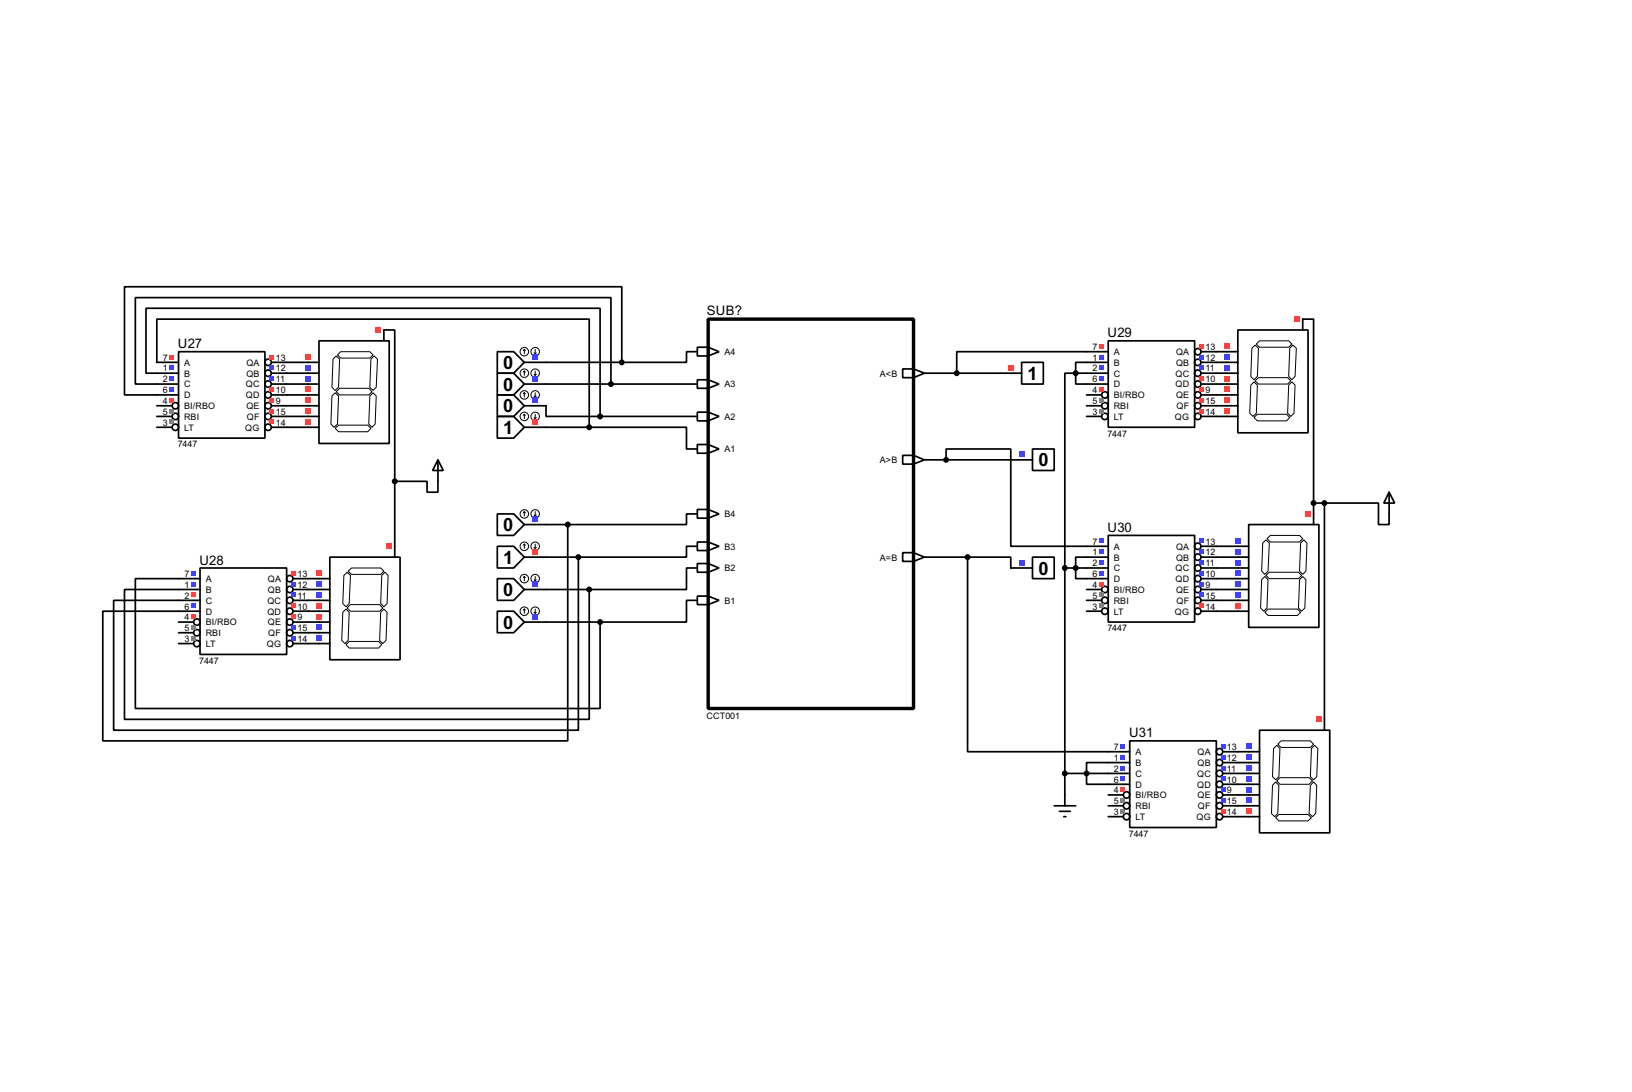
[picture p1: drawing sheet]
<svg xmlns="http://www.w3.org/2000/svg" width="383mm" height="256mm" viewBox="0 0 383 256" stroke-linecap="round" stroke-linejoin="round" font-family="sans-serif">
<g fill="none" stroke="#000" stroke-width=".4">
<path d="M90.2 77.5h2.6v35.6M306.1 75h2.6v43.2M36.9 85.1v-10.1h101.6v25.4M36.9 87.7h-2.6v-15.3h106.7v25.4M36.9 90.2h-5.1v-20.3h111.8v20.3M67.4 85.1h5M67.4 87.7h5M67.4 90.2h5M67.4 92.8h5M67.4 95.3h5M67.4 97.8h5M116.9 82.6h3.8l2.5 2.5-2.5 2.6h-3.8z"/>
<path d="M123.2 85.1h22.9M128.3 95.3v2.5h12.7M128.3 90.2h35.6M141 97.8h22.9M146.1 85.1v-17.7h-116.8v25.4h7.6M163.9 81.6h2.5l2.6 1-2.6 1h-2.5zM163.9 89.2h2.5l2.6 1-2.6 1h-2.5zM163.9 96.8h2.5l2.6 1-2.6 1.1h-2.5zM163.9 82.6h-2.6v2.5h-15.2M166.4 81.6v2M166.4 89.2v2M166.4 96.8v2.1"/>
<path d="M212.1 86.7h2.6l2.5 1-2.5 1h-2.6zM214.7 86.7v2M217.2 87.7h17.8M252.8 87.7v2.5h2.5M252.8 87.7h-2.6v45.7M252.8 87.7h2.5M255.3 82.6h-30.5v5.1M255.3 85.1h-2.5v2.6M285.8 85.1h2.5M285.8 87.7h2.5M285.8 90.2h2.5M285.8 92.8h2.5"/>
<path d="M285.8 95.3h2.5M285.8 97.8h2.5M285.8 82.6h2.5M67.4 100.4h5M92.8 113.1h7.6v2.5h2.5v-2.5M92.8 113.1v15.2M128.3 100.4h10.2M138.5 100.4h22.8v5.1h2.6M163.9 104.4h2.5l2.6 1.1-2.6 1h-2.5zM163.9 119.7h2.5l2.6 1-2.6 1h-2.5zM166.4 104.4v2.1M166.4 119.7v2"/>
<path d="M212.1 107h2.6l2.5 1-2.5 1h-2.6zM214.7 107v2M217.2 108h20.3M222.3 108v-2.5h15.2v22.8h17.8M308.7 118.2v2.5M308.7 118.2h2.5M311.2 118.2h12.7v5h2.5v-2.5M311.2 118.2v50.8M42 135.9h-10.2v30.5h109.2v-20.3M42 138.5h-12.7v30.5h109.2v-30.5M72.4 135.9h2.6M72.4 138.5h2.6"/>
<path d="M128.3 138.5h10.2M128.3 130.9h7.6M128.3 123.2h5.1M133.4 123.2v50.8h-109.2v-30.4h17.8M135.9 130.9v40.6h-109.2v-30.5h15.3M163.9 127.3h2.5l2.6 1-2.6 1h-2.5zM163.9 132.4h2.5l2.6 1-2.6 1h-2.5zM163.9 133.4h-2.6v5.1h-22.8M163.9 128.3h-2.6v2.6h-25.4M163.9 120.7h-2.6v2.5h-27.9M166.4 127.3v2M166.4 132.4v2"/>
<path d="M212.1 129.8h2.6l2.5 1.1-2.5 1h-2.6zM214.7 129.8v2.1M217.2 130.9h10.2M227.4 130.9h10.1v2.5M227.4 130.9v45.7h33M250.2 133.4h5.1M250.2 133.4v53.3M255.3 130.9h-2.5v5h2.5M285.8 135.9h5.1M285.8 138.5h5.1M285.8 128.3h5.1M285.8 130.9h5.1"/>
<path d="M285.8 133.4h5.1M72.4 141h2.6M72.4 143.6h2.6M72.4 146.1h2.6M72.4 148.6h2.6M72.4 151.2h2.6M128.3 146.1h12.7M163.9 140h2.5l2.6 1-2.6 1h-2.5zM163.9 141h-2.6v5.1h-20.3M166.4 140v2M285.8 141h5.1M285.8 143.6h5.1"/>
<path d="M260.4 179.1h-5.1v5.1h5.1M290.9 176.6h2.5M290.9 179.1h2.5M250.2 181.7h10.2M290.9 181.7h2.5M290.9 184.2h2.5M290.9 186.7h2.5M290.9 189.3h2.5M290.9 191.8h2.5"/>
</g>
<path d="M166.4 75h48.3v91.4h-48.3z" fill="none" stroke="#000" stroke-width=".8"/>
<g fill="none" stroke="#000" stroke-width=".23">
<path d="M123.2 82.1l-.2 .3M123.2 82.1l.3 .3M123.2 82.1v1M125.5 82.9l.3 .2M125.8 82.1v1M126 82.9l-.2 .2"/>
<circle cx="123.2" cy="82.6" r="1"/>
<circle cx="125.7" cy="82.6" r="1"/>
</g>
<path d="M125.1 83.2h1.3v1.3h-1.3z" fill="#4040ff"/>
<path d="M116.9 87.7h3.8l2.5 2.5-2.5 2.6h-3.8zM123.2 90.2h5.1" fill="none" stroke="#000" stroke-width=".4"/>
<g fill="none" stroke="#000" stroke-width=".23">
<path d="M123.2 87.2l-.2 .2M123.2 87.2l.3 .2M123.2 87.2v1M125.5 87.9l.3 .3M125.8 87.2v1M126 87.9l-.2 .3"/>
<circle cx="123.2" cy="87.7" r="1"/>
<circle cx="125.7" cy="87.7" r="1"/>
</g>
<path d="M125.1 88.3h1.3v1.3h-1.3z" fill="#4040ff"/>
<path d="M116.9 92.8h3.8l2.5 2.5-2.5 2.5h-3.8zM123.2 95.3h5.1" fill="none" stroke="#000" stroke-width=".4"/>
<g fill="none" stroke="#000" stroke-width=".23">
<path d="M123.2 92.3l-.2 .2M123.2 92.3l.3 .2M123.2 92.3v1M125.5 93l.3 .3M125.8 92.3v1M126 93l-.2 .3"/>
<circle cx="123.2" cy="92.8" r="1"/>
<circle cx="125.7" cy="92.8" r="1"/>
</g>
<path d="M125.1 93.4h1.3v1.3h-1.3z" fill="#4040ff"/>
<path d="M116.9 97.8h3.8l2.5 2.6-2.5 2.5h-3.8zM123.2 100.4h5.1" fill="none" stroke="#000" stroke-width=".4"/>
<g fill="none" stroke="#000" stroke-width=".23">
<path d="M123.2 97.3l-.2 .3M123.2 97.3l.3 .3M123.2 97.3v1.1M125.5 98.1l.3 .3M125.8 97.3v1.1M126 98.1l-.2 .3"/>
<circle cx="123.2" cy="97.8" r="1"/>
<circle cx="125.7" cy="97.8" r="1"/>
</g>
<path d="M125.1 98.5h1.3v1.2h-1.3z" fill="#ff4040"/>
<path d="M116.9 120.7h3.8l2.5 2.5-2.5 2.6h-3.8zM123.2 123.2h5.1" fill="none" stroke="#000" stroke-width=".4"/>
<g fill="none" stroke="#000" stroke-width=".23">
<path d="M123.2 120.2l-.2 .3M123.2 120.2l.3 .3M123.2 120.2v1M125.5 121l.3 .2M125.8 120.2v1M126 121l-.2 .2"/>
<circle cx="123.2" cy="120.7" r="1"/>
<circle cx="125.7" cy="120.7" r="1"/>
</g>
<path d="M125.1 121.3h1.3v1.3h-1.3z" fill="#4040ff"/>
<path d="M116.9 128.3h3.8l2.5 2.6-2.5 2.5h-3.8zM123.2 130.9h5.1" fill="none" stroke="#000" stroke-width=".4"/>
<g fill="none" stroke="#000" stroke-width=".23">
<path d="M123.2 127.8l-.2 .3M123.2 127.8l.3 .3M123.2 127.8v1M125.5 128.6l.3 .2M125.8 127.8v1M126 128.6l-.2 .2"/>
<circle cx="123.2" cy="128.3" r="1"/>
<circle cx="125.7" cy="128.3" r="1"/>
</g>
<path d="M125.1 129h1.3v1.2h-1.3z" fill="#ff4040"/>
<path d="M116.9 135.9h3.8l2.5 2.6-2.5 2.5h-3.8zM123.2 138.5h5.1" fill="none" stroke="#000" stroke-width=".4"/>
<g fill="none" stroke="#000" stroke-width=".23">
<path d="M123.2 135.4l-.2 .3M123.2 135.4l.3 .3M123.2 135.4v1.1M125.5 136.2l.3 .3M125.8 135.4v1.1M126 136.2l-.2 .3"/>
<circle cx="123.2" cy="135.9" r="1"/>
<circle cx="125.7" cy="135.9" r="1"/>
</g>
<path d="M125.1 136.6h1.3v1.2h-1.3z" fill="#4040ff"/>
<path d="M116.9 143.6h3.8l2.5 2.5-2.5 2.5h-3.8zM123.2 146.1h5.1" fill="none" stroke="#000" stroke-width=".4"/>
<g fill="none" stroke="#000" stroke-width=".23">
<path d="M123.2 143.1l-.2 .2M123.2 143.1l.3 .2M123.2 143.1v1M125.5 143.8l.3 .3M125.8 143.1v1M126 143.8l-.2 .3"/>
<circle cx="123.2" cy="143.6" r="1"/>
<circle cx="125.7" cy="143.6" r="1"/>
</g>
<path d="M125.1 144.2h1.3v1.3h-1.3z" fill="#4040ff"/>
<path d="M235 87.7h5.1M240.1 85.1h5.1v5.1h-5.1z" fill="none" stroke="#000" stroke-width=".4"/>
<path d="M236.9 85.8h1.3v1.2h-1.3z" fill="#ff4040"/>
<path d="M237.5 108h5.1M242.6 105.5h5.1v5h-5.1z" fill="none" stroke="#000" stroke-width=".4"/>
<path d="M239.4 106.1h1.3v1.3h-1.3z" fill="#4040ff"/>
<path d="M237.5 133.4h5.1M242.6 130.9h5.1v5h-5.1z" fill="none" stroke="#000" stroke-width=".4"/>
<path d="M239.4 131.5h1.3v1.3h-1.3z" fill="#4040ff"/>
<path d="M90.2 77.5v2.6M72.4 85.1h2.6M72.4 87.7h2.6M72.4 90.2h2.6M72.4 92.8h2.6M72.4 95.3h2.6M72.4 97.8h2.6M75 80.1h16.5v24.1h-16.5zM72.4 100.4h2.6" fill="none" stroke="#000" stroke-width=".4"/>
<path d="M78 93l.8-.7 .8 .7-.3 6.6-.8 .8-.7-.8zM78.3 84.4l.7-.8 .8 .8-.2 6.6-.8 .7-.8-.7zM79 92l.8-.8h6.9l.7 .8-.7 .8h-6.9zM79.3 83.4l.8-.8h6.8l.8 .8-.8 .7h-6.8zM86.9 93l.8-.7 .7 .7-.2 6.6-.8 .8-.7-.8zM87.2 84.4l.7-.8 .8 .8-.3 6.6-.7 .7-.8-.7zM78.8 100.6l.8-.7h6.8l.8 .7-.8 .8h-6.8z" fill="none" stroke="#000" stroke-width=".23"/>
<path d="M71.8 83.2h1.3v1.3h-1.3z" fill="#ff4040"/>
<g fill="#4040ff">
<path d="M71.8 85.8h1.3v1.2h-1.3z"/>
<path d="M71.8 88.3h1.3v1.3h-1.3z"/>
</g>
<g fill="#ff4040">
<path d="M71.8 90.9h1.3v1.2h-1.3z"/>
<path d="M71.8 93.4h1.3v1.3h-1.3z"/>
<path d="M71.8 95.9h1.3v1.3h-1.3z"/>
<path d="M71.8 98.5h1.3v1.2h-1.3z"/>
<path d="M88.3 76.9h1.3v1.3h-1.3z"/>
</g>
<path d="M75 135.9h2.5M75 138.5h2.5M77.5 130.9h16.5v24.1h-16.5zM92.8 128.3v2.6M75 141h2.5M75 143.6h2.5M75 146.1h2.5M75 148.6h2.5M75 151.2h2.5" fill="none" stroke="#000" stroke-width=".4"/>
<path d="M80.8 135.2l.8-.8 .8 .8-.3 6.6-.8 .7-.7-.7zM81.8 134.2l.8-.8h6.9l.7 .8-.7 .7h-6.9zM89.7 135.2l.8-.8 .7 .8-.2 6.6-.8 .7-.7-.7zM80.6 143.8l.7-.7 .8 .7-.3 6.6-.7 .8-.8-.8zM81.3 151.4l.8-.7h6.9l.7 .7-.7 .8h-6.9zM81.6 142.8l.8-.8h6.8l.8 .8-.8 .8h-6.8zM89.5 143.8l.7-.7 .8 .7-.3 6.6-.7 .8-.8-.8z" fill="none" stroke="#000" stroke-width=".23"/>
<path d="M74.3 134h1.3v1.3h-1.3z" fill="#ff4040"/>
<g fill="#4040ff">
<path d="M74.3 136.6h1.3v1.2h-1.3z"/>
<path d="M74.3 139.1h1.3v1.3h-1.3z"/>
</g>
<g fill="#ff4040">
<path d="M74.3 141.7h1.3v1.2h-1.3z"/>
<path d="M74.3 144.2h1.3v1.3h-1.3z"/>
</g>
<g fill="#4040ff">
<path d="M74.3 146.7h1.3v1.3h-1.3z"/>
<path d="M74.3 149.3h1.3v1.2h-1.3z"/>
</g>
<path d="M90.9 127.7h1.2v1.3h-1.2z" fill="#ff4040"/>
<path d="M290.9 77.5h16.5v24.2h-16.5zM306.1 75v2.5M288.3 82.6h2.6M288.3 85.1h2.6M288.3 87.7h2.6M288.3 90.2h2.6M288.3 92.8h2.6M288.3 95.3h2.6M288.3 97.8h2.6" fill="none" stroke="#000" stroke-width=".4"/>
<path d="M294.2 81.8l.7-.7 .8 .7-.2 6.6-.8 .8-.8-.8zM294.7 98.1l.8-.8h6.8l.8 .8-.8 .8h-6.8zM294.7 89.7l.8 .8-.3 6.6-.8 .7-.7-.7 .2-6.6zM294.9 89.5l.8-.8h6.9l.7 .8-.7 .7h-6.9zM295.2 80.8l.8-.7h6.8l.8 .7-.8 .8h-6.8zM302.8 90.5l.8-.8 .7 .8-.2 6.6-.8 .7-.7-.7zM303.1 81.8l.7-.7 .8 .7-.3 6.6-.7 .8-.8-.8z" fill="none" stroke="#000" stroke-width=".23"/>
<path d="M287.7 80.7h1.3v1.3h-1.3z" fill="#ff4040"/>
<g fill="#4040ff">
<path d="M287.7 83.2h1.3v1.3h-1.3z"/>
<path d="M287.7 85.8h1.3v1.2h-1.3z"/>
</g>
<g fill="#ff4040">
<path d="M287.7 88.3h1.3v1.3h-1.3z"/>
<path d="M287.7 90.9h1.3v1.2h-1.3z"/>
<path d="M287.7 93.4h1.3v1.3h-1.3z"/>
<path d="M287.7 95.9h1.3v1.3h-1.3z"/>
<path d="M304.2 74.3h1.3v1.3h-1.3z"/>
</g>
<path d="M290.9 128.3h2.5M290.9 130.9h2.5M290.9 133.4h2.5M290.9 135.9h2.5M290.9 138.5h2.5M293.4 123.2h16.5v24.2h-16.5zM308.7 120.7v2.5M290.9 141h2.5M290.9 143.6h2.5" fill="none" stroke="#000" stroke-width=".4"/>
<path d="M296.5 136.2l.7-.8 .8 .8-.3 6.6-.7 .8-.8-.8zM296.7 127.6l.8-.8 .8 .8-.3 6.6-.8 .7-.7-.7zM297.5 135.2l.8-.8h6.8l.8 .8-.8 .7h-6.8zM297.7 126.5l.8-.7h6.9l.7 .7-.7 .8h-6.9zM305.4 136.2l.7-.8 .8 .8-.3 6.6-.7 .8-.8-.8zM305.6 127.6l.8-.8 .7 .8-.2 6.6-.8 .7-.7-.7zM297.2 143.8l.8-.7h6.9l.7 .7-.7 .8h-6.9z" fill="none" stroke="#000" stroke-width=".23"/>
<g fill="#4040ff">
<path d="M290.2 126.4h1.3v1.3h-1.3z"/>
<path d="M290.2 129h1.3v1.2h-1.3z"/>
<path d="M290.2 131.5h1.3v1.3h-1.3z"/>
<path d="M290.2 134h1.3v1.3h-1.3z"/>
<path d="M290.2 136.6h1.3v1.2h-1.3z"/>
<path d="M290.2 139.1h1.3v1.3h-1.3z"/>
</g>
<g fill="#ff4040">
<path d="M290.2 141.7h1.3v1.2h-1.3z"/>
<path d="M306.8 120.1h1.2v1.2h-1.2z"/>
</g>
<g fill="none" stroke="#000" stroke-width=".4">
<path d="M36.9 85.1h5.1M36.9 87.7h5.1M36.9 90.2h5.1M36.9 92.8h5.1M36.9 95.3h3.5M36.9 97.8h3.5M42 82.6h20.3v20.3h-20.3zM63.8 85.1h3.6M63.8 87.7h3.6M63.8 90.2h3.6M63.8 92.8h3.6M63.8 95.3h3.6"/>
<path d="M63.8 97.8h3.6M36.9 100.4h3.5M63.8 100.4h3.6"/>
<circle cx="41.2" cy="97.8" r=".75"/>
<circle cx="41.2" cy="95.3" r=".75"/>
<circle cx="63" cy="97.8" r=".75"/>
<circle cx="63" cy="95.3" r=".75"/>
<circle cx="63" cy="90.2" r=".75"/>
<circle cx="63" cy="85.1" r=".75"/>
<circle cx="63" cy="87.7" r=".75"/>
<circle cx="63" cy="92.8" r=".75"/>
<circle cx="41.2" cy="100.4" r=".75"/>
<circle cx="63" cy="100.4" r=".75"/>
</g>
<g fill="#ff4040">
<path d="M39.8 83.4h1v1h-1z"/>
<path d="M63.4 83.4h1v1h-1z"/>
</g>
<g fill="#4040ff">
<path d="M39.8 85.9h1v1h-1z"/>
<path d="M63.4 85.9h1v1h-1z"/>
<path d="M39.8 88.4h1v1.1h-1z"/>
<path d="M63.4 88.4h1v1.1h-1z"/>
<path d="M39.8 91h1v1h-1z"/>
</g>
<g fill="#ff4040">
<path d="M63.4 91h1v1h-1z"/>
<path d="M39.8 93.5h1v1h-1z"/>
<path d="M63.4 93.5h1v1h-1z"/>
</g>
<path d="M39.8 96.1h1v1h-1z" fill="#808080"/>
<path d="M63.4 96.1h1v1h-1z" fill="#ff4040"/>
<path d="M39.8 98.6h1v1h-1z" fill="#808080"/>
<path d="M63.4 98.6h1v1h-1z" fill="#ff4040"/>
<g fill="none" stroke="#000" stroke-width=".4">
<path d="M42 135.9h5M42 138.5h5M47 133.4h20.4v20.3h-20.4zM68.9 135.9h3.5M68.9 138.5h3.5M42 141h5M42 143.6h5M42 146.1h3.5M42 148.6h3.5M42 151.2h3.5M68.9 141h3.5M68.9 143.6h3.5"/>
<path d="M68.9 146.1h3.5M68.9 148.6h3.5M68.9 151.2h3.5"/>
<circle cx="68.1" cy="135.9" r=".75"/>
<circle cx="68.1" cy="138.5" r=".75"/>
<circle cx="46.2" cy="151.2" r=".75"/>
<circle cx="46.2" cy="148.6" r=".75"/>
<circle cx="46.2" cy="146.1" r=".75"/>
<circle cx="68.1" cy="143.6" r=".75"/>
<circle cx="68.1" cy="146.1" r=".75"/>
<circle cx="68.1" cy="151.2" r=".75"/>
<circle cx="68.1" cy="141" r=".75"/>
<circle cx="68.1" cy="148.6" r=".75"/>
</g>
<path d="M44.9 134.2h1v1h-1z" fill="#4040ff"/>
<path d="M68.5 134.2h1v1h-1z" fill="#ff4040"/>
<g fill="#4040ff">
<path d="M44.9 136.7h1v1h-1z"/>
<path d="M68.5 136.7h1v1h-1z"/>
</g>
<path d="M44.9 139.2h1v1.1h-1z" fill="#ff4040"/>
<g fill="#4040ff">
<path d="M68.5 139.2h1v1.1h-1z"/>
<path d="M44.9 141.8h1v1h-1z"/>
</g>
<g fill="#ff4040">
<path d="M68.5 141.8h1v1h-1z"/>
<path d="M44.9 144.3h1v1h-1z"/>
<path d="M68.5 144.3h1v1h-1z"/>
</g>
<path d="M44.9 146.9h1v1h-1z" fill="#808080"/>
<path d="M68.5 146.9h1v1h-1z" fill="#4040ff"/>
<path d="M44.9 149.4h1v1h-1z" fill="#808080"/>
<path d="M68.5 149.4h1v1h-1z" fill="#4040ff"/>
<g fill="none" stroke="#000" stroke-width=".4">
<path d="M255.3 82.6h5.1M255.3 85.1h5.1M255.3 87.7h5.1M255.3 90.2h5.1M255.3 92.8h3.6M255.3 95.3h3.6M255.3 97.8h3.6M260.4 80.1h20.3v20.3h-20.3zM282.2 82.6h3.6M282.2 85.1h3.6M282.2 87.7h3.6M282.2 90.2h3.6"/>
<path d="M282.2 92.8h3.6M282.2 95.3h3.6M282.2 97.8h3.6"/>
<circle cx="259.6" cy="92.8" r=".75"/>
<circle cx="259.6" cy="97.8" r=".75"/>
<circle cx="259.6" cy="95.3" r=".75"/>
<circle cx="281.4" cy="90.2" r=".75"/>
<circle cx="281.4" cy="97.8" r=".75"/>
<circle cx="281.4" cy="85.1" r=".75"/>
<circle cx="281.4" cy="95.3" r=".75"/>
<circle cx="281.4" cy="87.7" r=".75"/>
<circle cx="281.4" cy="92.8" r=".75"/>
<circle cx="281.4" cy="82.6" r=".75"/>
</g>
<g fill="#ff4040">
<path d="M258.2 80.8h1.1v1h-1.1z"/>
<path d="M281.9 80.8h1v1h-1z"/>
</g>
<g fill="#4040ff">
<path d="M258.2 83.4h1.1v1h-1.1z"/>
<path d="M281.9 83.4h1v1h-1z"/>
<path d="M258.2 85.9h1.1v1h-1.1z"/>
<path d="M281.9 85.9h1v1h-1z"/>
<path d="M258.2 88.4h1.1v1.1h-1.1z"/>
</g>
<g fill="#ff4040">
<path d="M281.9 88.4h1v1.1h-1z"/>
<path d="M258.2 91h1.1v1h-1.1z"/>
<path d="M281.9 91h1v1h-1z"/>
</g>
<path d="M258.2 93.5h1.1v1h-1.1z" fill="#808080"/>
<path d="M281.9 93.5h1v1h-1z" fill="#ff4040"/>
<path d="M258.2 96.1h1.1v1h-1.1z" fill="#808080"/>
<path d="M281.9 96.1h1v1h-1z" fill="#ff4040"/>
<g fill="none" stroke="#000" stroke-width=".4">
<path d="M255.3 128.3h5.1M255.3 130.9h5.1M255.3 133.4h5.1M255.3 135.9h5.1M255.3 138.5h3.6M260.4 125.8h20.3v20.3h-20.3zM282.2 128.3h3.6M282.2 130.9h3.6M282.2 133.4h3.6M282.2 135.9h3.6M282.2 138.5h3.6M255.3 141h3.6"/>
<path d="M255.3 143.6h3.6M282.2 141h3.6M282.2 143.6h3.6"/>
<circle cx="259.6" cy="138.5" r=".75"/>
<circle cx="281.4" cy="133.4" r=".75"/>
<circle cx="281.4" cy="135.9" r=".75"/>
<circle cx="281.4" cy="128.3" r=".75"/>
<circle cx="281.4" cy="130.9" r=".75"/>
<circle cx="281.4" cy="138.5" r=".75"/>
<circle cx="259.6" cy="143.6" r=".75"/>
<circle cx="259.6" cy="141" r=".75"/>
<circle cx="281.4" cy="141" r=".75"/>
<circle cx="281.4" cy="143.6" r=".75"/>
</g>
<g fill="#4040ff">
<path d="M258.2 126.5h1.1v1.1h-1.1z"/>
<path d="M281.9 126.5h1v1.1h-1z"/>
<path d="M258.2 129.1h1.1v1h-1.1z"/>
<path d="M281.9 129.1h1v1h-1z"/>
<path d="M258.2 131.6h1.1v1h-1.1z"/>
<path d="M281.9 131.6h1v1h-1z"/>
<path d="M258.2 134.2h1.1v1h-1.1z"/>
<path d="M281.9 134.2h1v1h-1z"/>
</g>
<path d="M258.2 136.7h1.1v1h-1.1z" fill="#ff4040"/>
<path d="M281.9 136.7h1v1h-1z" fill="#4040ff"/>
<path d="M258.2 139.2h1.1v1.1h-1.1z" fill="#808080"/>
<path d="M281.9 139.2h1v1.1h-1z" fill="#4040ff"/>
<path d="M258.2 141.8h1.1v1h-1.1z" fill="#808080"/>
<path d="M281.9 141.8h1v1h-1z" fill="#ff4040"/>
<path d="M293.4 176.6h2.6M293.4 179.1h2.6M296 171.5h16.5v24.1h-16.5zM311.2 169v2.5M293.4 181.7h2.6M293.4 184.2h2.6M293.4 186.7h2.6M293.4 189.3h2.6M293.4 191.8h2.6" fill="none" stroke="#000" stroke-width=".4"/>
<path d="M300 175.1l.8 .7-.3 6.6-.7 .8-.8-.8 .3-6.6zM301 174h6.9l.8 .8-.8 .8h-6.9l-.7-.8zM308.2 175.8l.7-.7 .8 .7-.3 6.6-.7 .8-.8-.8zM299.8 192.1l.7-.8h6.9l.8 .8-.8 .7h-6.9zM299.8 183.7l.7 .8-.2 6.6-.8 .7-.7-.7 .2-6.6zM300 183.4l.8-.7h6.8l.8 .7-.8 .8h-6.8zM308.7 183.7l.7 .8-.2 6.6-.8 .7-.8-.7 .3-6.6z" fill="none" stroke="#000" stroke-width=".23"/>
<g fill="#4040ff">
<path d="M292.8 174.7h1.3v1.2h-1.3z"/>
<path d="M292.8 177.2h1.3v1.3h-1.3z"/>
<path d="M292.8 179.8h1.3v1.2h-1.3z"/>
<path d="M292.8 182.3h1.3v1.3h-1.3z"/>
<path d="M292.8 184.8h1.3v1.3h-1.3z"/>
<path d="M292.8 187.4h1.3v1.2h-1.3z"/>
</g>
<g fill="#ff4040">
<path d="M292.8 189.9h1.3v1.3h-1.3z"/>
<path d="M309.3 168.3h1.3v1.3h-1.3z"/>
</g>
<g fill="none" stroke="#000" stroke-width=".4">
<path d="M260.4 176.6h5.1M260.4 179.1h5.1M265.5 174h20.3v20.4h-20.3zM287.3 176.6h3.6M287.3 179.1h3.6M260.4 181.7h5.1M260.4 184.2h5.1M260.4 186.7h3.6M260.4 189.3h3.6M260.4 191.8h3.6M287.3 181.7h3.6M287.3 184.2h3.6"/>
<path d="M287.3 186.7h3.6M287.3 189.3h3.6M287.3 191.8h3.6"/>
<circle cx="286.5" cy="176.6" r=".75"/>
<circle cx="286.5" cy="179.1" r=".75"/>
<circle cx="264.7" cy="186.7" r=".75"/>
<circle cx="264.7" cy="191.8" r=".75"/>
<circle cx="264.7" cy="189.3" r=".75"/>
<circle cx="286.5" cy="189.3" r=".75"/>
<circle cx="286.5" cy="191.8" r=".75"/>
<circle cx="286.5" cy="181.7" r=".75"/>
<circle cx="286.5" cy="184.2" r=".75"/>
<circle cx="286.5" cy="186.7" r=".75"/>
</g>
<g fill="#4040ff">
<path d="M263.3 174.8h1v1h-1z"/>
<path d="M286.9 174.8h1.1v1h-1.1z"/>
<path d="M263.3 177.3h1v1.1h-1z"/>
<path d="M286.9 177.3h1.1v1.1h-1.1z"/>
<path d="M263.3 179.9h1v1h-1z"/>
<path d="M286.9 179.9h1.1v1h-1.1z"/>
<path d="M263.3 182.4h1v1h-1z"/>
<path d="M286.9 182.4h1.1v1h-1.1z"/>
</g>
<path d="M263.3 185h1v1h-1z" fill="#ff4040"/>
<path d="M286.9 185h1.1v1h-1.1z" fill="#4040ff"/>
<path d="M263.3 187.5h1v1h-1z" fill="#808080"/>
<path d="M286.9 187.5h1.1v1h-1.1z" fill="#4040ff"/>
<path d="M263.3 190h1v1.1h-1z" fill="#808080"/>
<path d="M286.9 190h1.1v1.1h-1.1z" fill="#ff4040"/>
<g fill="#000" stroke="#000" stroke-width=".4">
<circle cx="141" cy="97.8" r=".5"/>
<circle cx="143.5" cy="90.2" r=".5"/>
<circle cx="146.1" cy="85.1" r=".5"/>
<circle cx="224.8" cy="87.7" r=".5"/>
<circle cx="252.7" cy="87.7" r=".5"/>
<circle cx="92.7" cy="113.1" r=".5"/>
<circle cx="138.4" cy="100.4" r=".5"/>
<circle cx="222.3" cy="108" r=".5"/>
<circle cx="308.6" cy="118.2" r=".5"/>
<circle cx="311.2" cy="118.2" r=".5"/>
<circle cx="133.4" cy="123.2" r=".5"/>
<circle cx="135.9" cy="130.9" r=".5"/>
<circle cx="138.4" cy="138.5" r=".5"/>
<circle cx="227.3" cy="130.9" r=".5"/>
<circle cx="250.2" cy="133.4" r=".5"/>
<circle cx="252.7" cy="133.4" r=".5"/>
<circle cx="141" cy="146.1" r=".5"/>
<circle cx="250.2" cy="181.7" r=".5"/>
<circle cx="255.3" cy="181.7" r=".5"/>
</g>
<path d="M102.9 108l1.3 2.5h-2.5zM102.9 108v5.1M326.4 115.6l1.3 2.6h-2.5zM326.4 115.6v5.1M247.7 189.3h5.1M249 190.6h2.5M250 191.8h.5M250.2 186.7v2.6" fill="none" stroke="#000" stroke-width=".4"/>
<g font-size="4.8">
<text x="118.3" y="86.7">0</text>
<text x="241.5" y="89.2">1</text>
<text x="118.3" y="91.8">0</text>
<text x="118.3" y="96.9">0</text>
<text x="118.3" y="101.9">1</text>
<text x="244" y="109.6">0</text>
<text x="118.3" y="124.8">0</text>
<text x="118.3" y="132.4">1</text>
<text x="244" y="135">0</text>
<text x="118.3" y="140">0</text>
<text x="118.3" y="147.7">0</text>
</g>
<g font-size="3.5">
<text x="166.1" y="74">SUB?</text>
<text x="41.8" y="81.8">U27</text>
<text x="260.3" y="79.3">U29</text>
<text x="260.3" y="125">U30</text>
<text x="46.9" y="132.6">U28</text>
<text x="265.3" y="173.2">U31</text>
</g>
<g font-size="2.4">
<text x="170.2" y="83.4">A4</text>
<text x="256.7" y="82.2">7</text>
<text x="261.7" y="83.4">A</text>
<text x="276.3" y="83.4">QA</text>
<text x="283.3" y="82.2">13</text>
<text x="38.3" y="84.7">7</text>
<text x="38.3" y="87.3">1</text>
<text x="38.3" y="89.8">2</text>
<text x="43.2" y="85.9">A</text>
<text x="43.2" y="88.5">B</text>
<text x="57.9" y="85.9">QA</text>
<text x="57.9" y="88.5">QB</text>
<text x="64.8" y="84.7">13</text>
<text x="64.8" y="87.3">12</text>
<text x="64.8" y="89.8">11</text>
<text x="206.7" y="88.5">A&lt;B</text>
<text x="256.7" y="84.7">1</text>
<text x="256.7" y="87.3">2</text>
<text x="256.7" y="89.8">6</text>
<text x="261.7" y="85.9">B</text>
<text x="261.7" y="88.5">C</text>
<text x="276.2" y="88.5">QC</text>
<text x="276.3" y="85.9">QB</text>
<text x="283.3" y="84.7">12</text>
<text x="283.3" y="87.3">11</text>
<text x="283.3" y="89.8">10</text>
<text x="38.3" y="92.4">6</text>
<text x="38.3" y="94.9">4</text>
<text x="43.2" y="91">C</text>
<text x="43.2" y="93.6">D</text>
<text x="57.8" y="91">QC</text>
<text x="57.8" y="93.6">QD</text>
<text x="64.8" y="92.4">10</text>
<text x="64.8" y="94.9">9</text>
<text x="170.2" y="91">A3</text>
<text x="256.7" y="92.4">4</text>
<text x="256.7" y="94.9">5</text>
<text x="261.7" y="91">D</text>
<text x="261.7" y="93.6">BI/RBO</text>
<text x="276.2" y="91">QD</text>
<text x="276.3" y="93.6">QE</text>
<text x="283.3" y="92.4">9</text>
<text x="283.3" y="94.9">15</text>
<text x="38.3" y="97.4">5</text>
<text x="38.3" y="100">3</text>
<text x="43.2" y="96.1">BI/RBO</text>
<text x="43.2" y="98.6">RBI</text>
<text x="43.2" y="101.2">LT</text>
<text x="57.6" y="101.2">QG</text>
<text x="57.9" y="96.1">QE</text>
<text x="58" y="98.6">QF</text>
<text x="64.8" y="97.4">15</text>
<text x="64.8" y="100">14</text>
<text x="170.2" y="98.6">A2</text>
<text x="256.7" y="97.4">3</text>
<text x="261.7" y="96.1">RBI</text>
<text x="261.7" y="98.6">LT</text>
<text x="276.1" y="98.6">QG</text>
<text x="276.4" y="96.1">QF</text>
<text x="283.3" y="97.4">14</text>
<text x="41.8" y="105.1">7447</text>
<text x="170.2" y="106.3">A1</text>
<text x="260.2" y="102.6">7447</text>
<text x="206.7" y="108.8">A&gt;B</text>
<text x="170.2" y="121.5">B4</text>
<text x="170.2" y="129.1">B3</text>
<text x="206.7" y="131.7">A=B</text>
<text x="256.7" y="127.9">7</text>
<text x="256.7" y="130.5">1</text>
<text x="261.7" y="129.1">A</text>
<text x="261.7" y="131.7">B</text>
<text x="276.3" y="129.1">QA</text>
<text x="276.3" y="131.7">QB</text>
<text x="283.3" y="127.9">13</text>
<text x="283.3" y="130.5">12</text>
<text x="43.4" y="135.5">7</text>
<text x="48.3" y="136.7">A</text>
<text x="62.9" y="136.7">QA</text>
<text x="69.9" y="135.5">13</text>
<text x="170.2" y="134.2">B2</text>
<text x="256.7" y="133">2</text>
<text x="256.7" y="135.5">6</text>
<text x="261.7" y="134.2">C</text>
<text x="261.7" y="136.7">D</text>
<text x="276.2" y="134.2">QC</text>
<text x="276.2" y="136.7">QD</text>
<text x="283.3" y="133">11</text>
<text x="283.3" y="135.5">10</text>
<text x="43.4" y="138.1">1</text>
<text x="43.4" y="140.6">2</text>
<text x="43.4" y="143.2">6</text>
<text x="48.3" y="139.3">B</text>
<text x="48.3" y="141.8">C</text>
<text x="62.8" y="141.8">QC</text>
<text x="62.9" y="139.3">QB</text>
<text x="69.9" y="138.1">12</text>
<text x="69.9" y="140.6">11</text>
<text x="69.9" y="143.2">10</text>
<text x="170.2" y="141.8">B1</text>
<text x="256.7" y="138.1">4</text>
<text x="256.7" y="140.6">5</text>
<text x="256.7" y="143.2">3</text>
<text x="261.7" y="139.3">BI/RBO</text>
<text x="261.7" y="141.8">RBI</text>
<text x="276.3" y="139.3">QE</text>
<text x="276.4" y="141.8">QF</text>
<text x="283.3" y="138.1">9</text>
<text x="283.3" y="140.6">15</text>
<text x="283.3" y="143.2">14</text>
<text x="43.4" y="145.7">4</text>
<text x="43.4" y="148.2">5</text>
<text x="48.3" y="144.4">D</text>
<text x="48.3" y="146.9">BI/RBO</text>
<text x="48.3" y="149.4">RBI</text>
<text x="62.8" y="144.4">QD</text>
<text x="62.9" y="146.9">QE</text>
<text x="63" y="149.4">QF</text>
<text x="69.9" y="145.7">9</text>
<text x="69.9" y="148.2">15</text>
<text x="260.2" y="148.3">7447</text>
<text x="261.7" y="144.4">LT</text>
<text x="276.1" y="144.4">QG</text>
<text x="43.4" y="150.8">3</text>
<text x="46.8" y="155.9">7447</text>
<text x="48.3" y="152">LT</text>
<text x="62.7" y="152">QG</text>
<text x="69.9" y="150.8">14</text>
<text x="166" y="168.8">CCT001</text>
<text x="261.8" y="176.2">7</text>
<text x="261.8" y="178.7">1</text>
<text x="266.8" y="177.4">A</text>
<text x="266.8" y="179.9">B</text>
<text x="281.4" y="177.4">QA</text>
<text x="281.4" y="179.9">QB</text>
<text x="288.3" y="176.2">13</text>
<text x="288.3" y="178.7">12</text>
<text x="261.8" y="181.3">2</text>
<text x="261.8" y="183.8">6</text>
<text x="266.8" y="182.5">C</text>
<text x="266.8" y="185">D</text>
<text x="281.3" y="182.5">QC</text>
<text x="281.3" y="185">QD</text>
<text x="288.3" y="181.3">11</text>
<text x="288.3" y="183.8">10</text>
<text x="261.8" y="186.3">4</text>
<text x="261.8" y="188.9">5</text>
<text x="261.8" y="191.4">3</text>
<text x="266.8" y="187.5">BI/RBO</text>
<text x="266.8" y="190.1">RBI</text>
<text x="281.4" y="187.5">QE</text>
<text x="281.5" y="190.1">QF</text>
<text x="288.3" y="186.3">9</text>
<text x="288.3" y="188.9">15</text>
<text x="288.3" y="191.4">14</text>
<text x="265.3" y="196.6">7447</text>
<text x="266.8" y="192.6">LT</text>
<text x="281.1" y="192.6">QG</text>
</g>
</svg>
